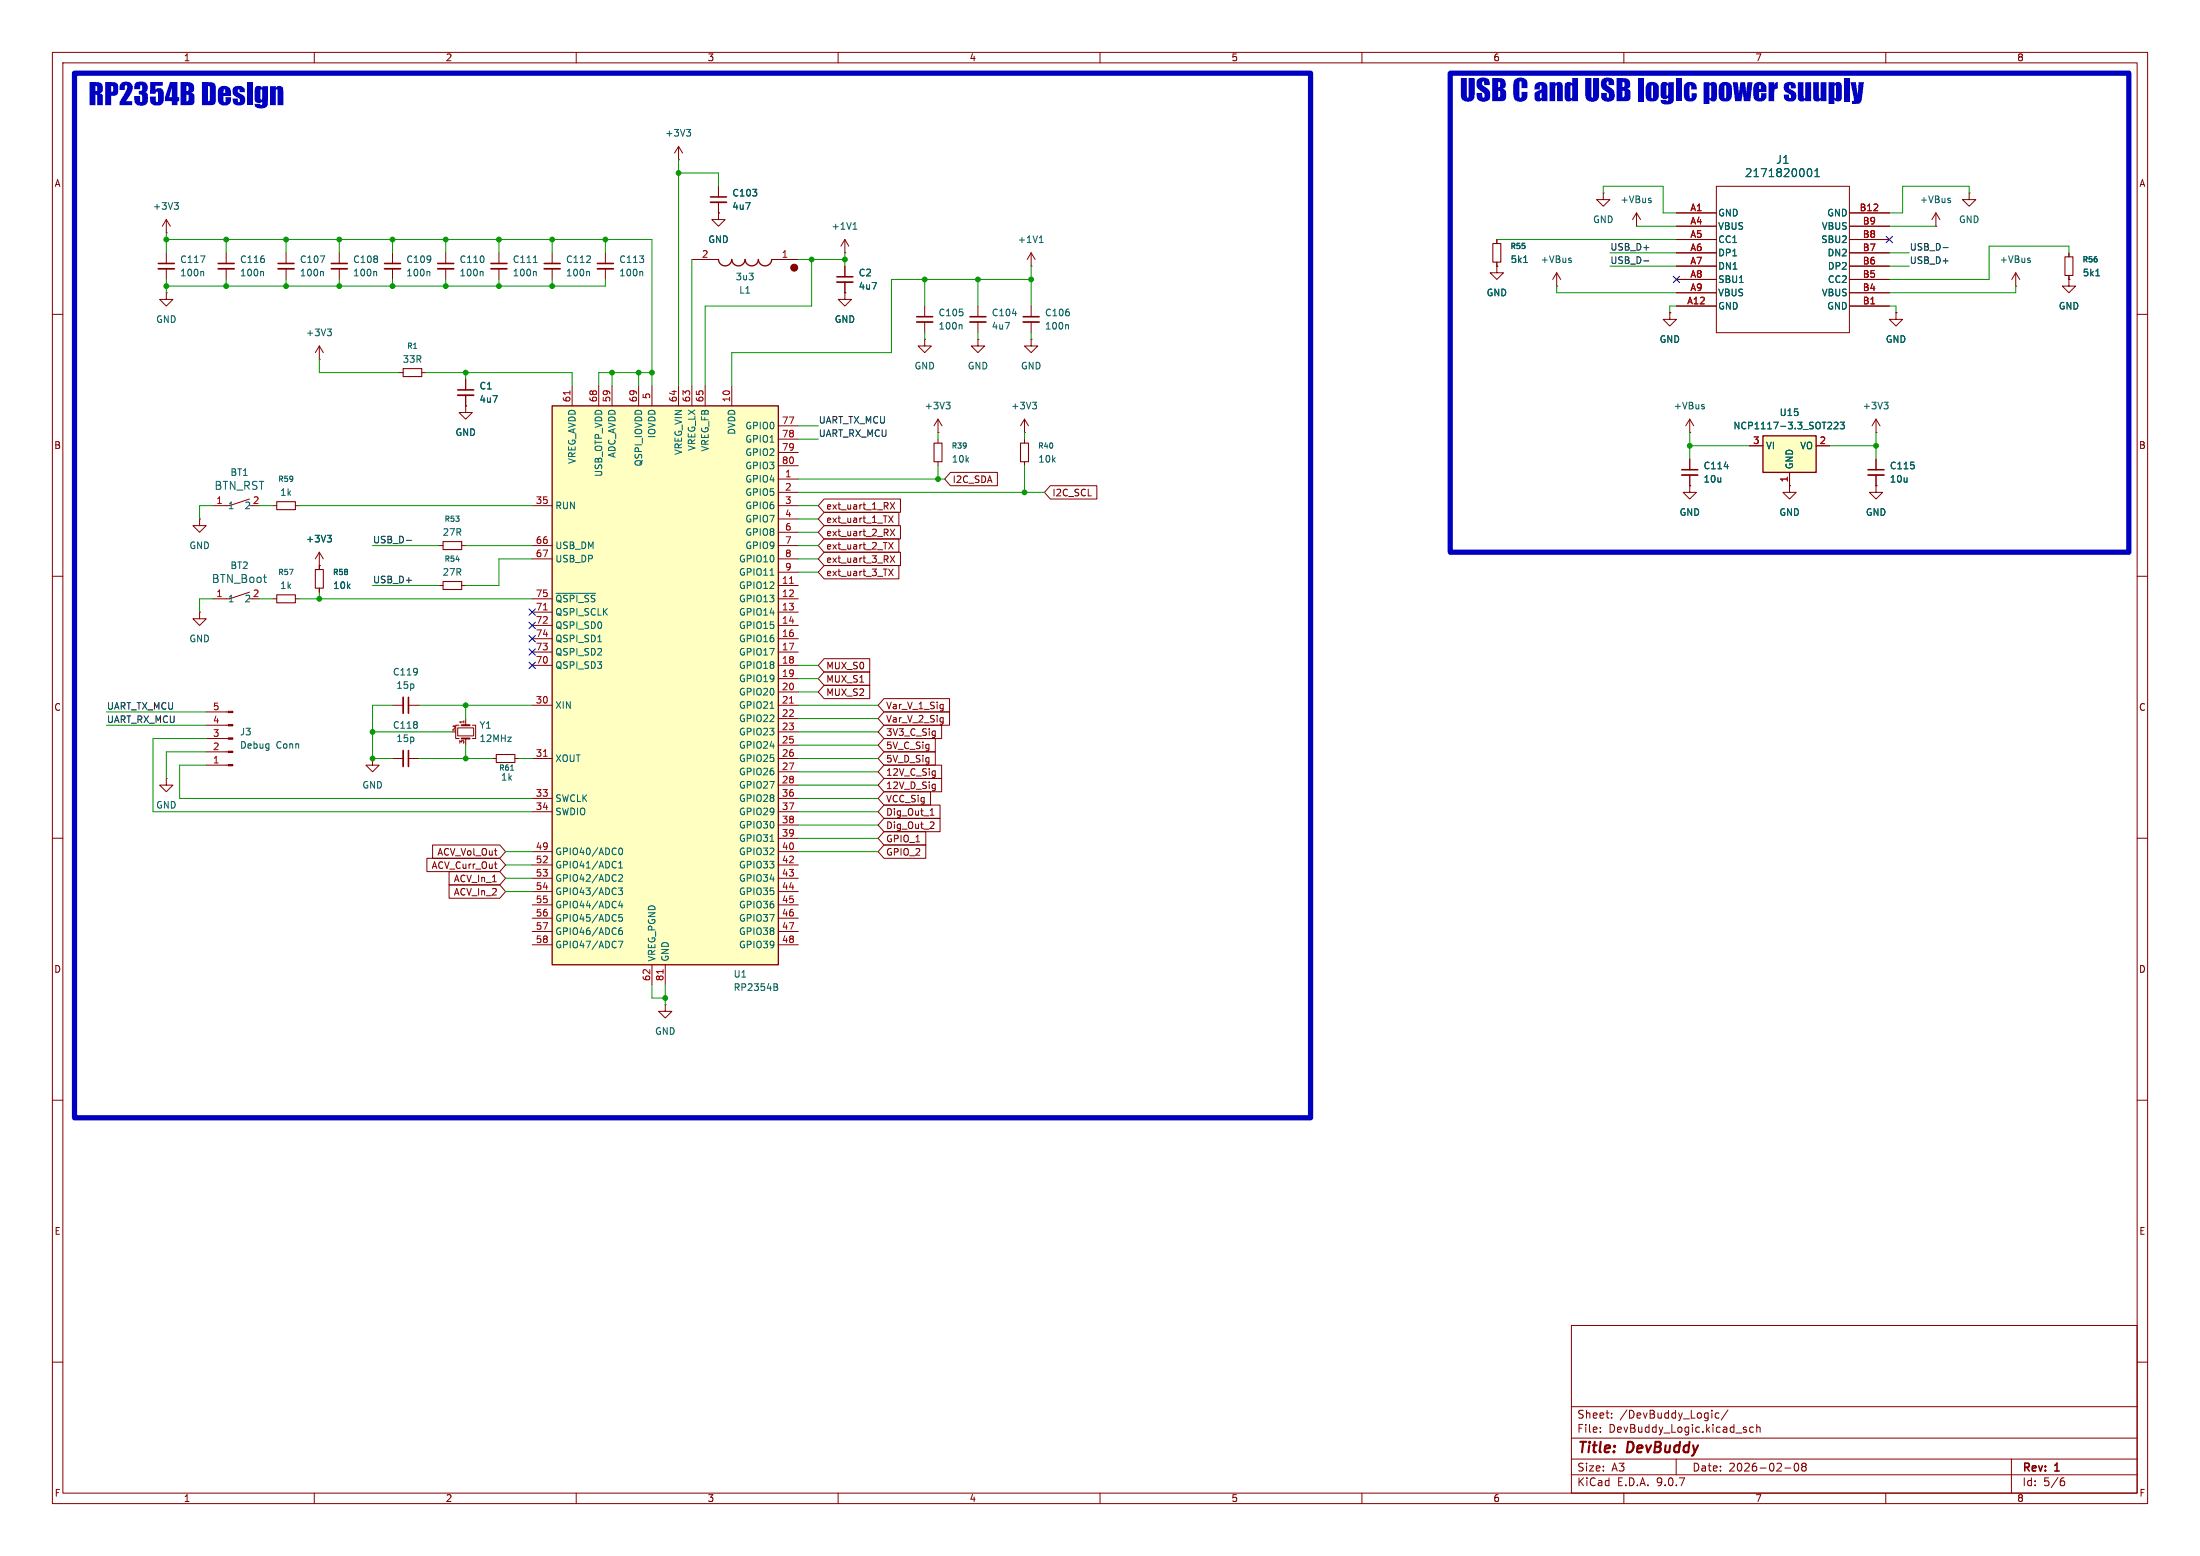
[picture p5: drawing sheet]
<svg xmlns="http://www.w3.org/2000/svg" width="420mm" height="297mm" viewBox="0 0 420 297" stroke-linecap="round" stroke-linejoin="round" font-family="sans-serif">
<g fill="none" stroke="#840000" stroke-width=".19">
<path d="M10 10h400v277h-400zM12 12h396v273h-396zM60 10v2M110 10v2M160 10v2M210 10v2M260 10v2M310 10v2M360 10v2M129.5 30.5h.1M129.5 27.9l-.7 1.3M129.5 27.9l.8 1.3"/>
<path d="M129.5 27.9v2.6M137.2 35.6v2M137.2 38.6v2M327.7 35.6h25.4v27.9h-25.4zM31.7 55.9v1.3h1.3l-1.3 1.2-1.2-1.2h1.2M31.7 55.9h.1M31.7 48.3v2M31.7 51.3v2M85.1 48.3v2M85.1 51.3v2M132.1 49.5h5.1M137.2 40.6v1.3h1.2l-1.2 1.3-1.3-1.3h1.3"/>
<path d="M137.2 40.6h.1M147.3 49.5h5.1M161.3 48.3h.1M161.3 45.7l-.8 1.3M161.3 45.7l.8 1.3M161.3 45.7v2.6M186.7 58.4v2.1M196.8 50.8h.1M196.8 48.3l-.7 1.2M196.8 48.3l.8 1.2M196.8 48.3v2.5M196.8 58.4v2.1"/>
<path d="M285.7 50.8v1.3h1.3l-1.3 1.2-1.2-1.2h1.2M285.7 50.8h.1M285.7 45.7v.8M285.7 50v.8M297.2 54.6h.1M297.2 52.1l-.8 1.2M297.2 52.1l.7 1.2M297.2 52.1v2.5M318.8 59.7v1.3h1.2l-1.2 1.2-1.3-1.2h1.3M318.8 59.7h.1M320 40.6h7.7M320 43.2h7.7"/>
<path d="M320 45.7h7.7M320 48.3h7.7M320 50.8h7.7M320 53.3h7.7M320 55.9h7.7M320 58.4h7.7M353.1 40.6h7.6M353.1 43.2h7.6M353.1 45.7h7.6M353.1 48.3h7.6M353.1 50.8h7.6M353.1 53.3h7.6"/>
<path d="M353.1 55.9h7.6M353.1 58.4h7.6M361.9 59.7v1.3h1.3l-1.3 1.2-1.2-1.2h1.2M361.9 59.7h.1M384.8 54.6h.1M384.8 52.1l-.8 1.2M384.8 52.1l.8 1.2M384.8 52.1v2.5M395 53.3v1.3h1.2l-1.2 1.3-1.3-1.3h1.3M395 53.3h.1M395 48.3v.7M395 52.6v.7"/>
<path d="M10 60h2M61 68.6h.1M61 66l-.8 1.3M61 66l.7 1.3M61 66v2.6M76.2 71.1h.8M80.5 71.1h.8M186.7 61.5v2M196.8 61.5v2M408 60h2M52.1 96.5h.7M56.4 96.5h.7"/>
<path d="M322.6 82.6h.1M322.6 80l-.8 1.3M322.6 80l.7 1.3M322.6 80v2.6M341.6 92.7v1.3h1.3l-1.3 1.3-1.2-1.3h1.2M341.6 92.7h.1M358.1 82.6h.1M358.1 80l-.7 1.3M358.1 80l.8 1.3M358.1 80v2.6M358.1 87.6v2.1M358.1 90.7v2"/>
<path d="M10 110h2M52.1 114.3h.7M56.4 114.3h.7M408 110h2M10 160h2M408 160h2M10 210h2M408 210h2M300 253h108v32h-108zM10 260h2M300 278.5h108M300 274.5h108"/>
<path d="M300 268.5h108M305.5 273.2v.2M305.5 272.5v.1M307.7 270.5v.2M307.7 269.8v.1M320 278.5v3M328.2 269.8l-.5-.1-.3 .3 .2 .6h.6M329.9 269.1l-1.3 1.9M333.2 272.9l.2 .2-.2 .3M333.2 272.4l.2 .1M334.7 272.5l-.4-.1-.3 .3 .2 .6h.5M335.4 272.5l.2-.1 .3 .1 .1 .9"/>
<path d="M335.4 271.9v1.5M342.7 279.4l.2-.1a.8 .8 0 0 1 .5 .7 .8 .8 0 0 1-.5 .8l-.2-.2-.2-.4zM344.2 279.9l-.3-.3 .3-.3 .5 .1 .1 .2-.3 .3M344.2 279.9l-.3 .3 .1 .4 .2 .2 .5-.1 .1-.2-.1-.4-.2-.2M344.2 279.9h.3M384 278.5v6.5M408 260h2M60 285v2M110 285v2M160 285v2M210 285v2M260 285v2"/>
<path d="M300 281.5h108M310 285v2M340.7 280.2h1.2M360 285v2M393.6 282.7h.4l.2 .2-.1 .5-.5 .2M394 282.1l-.4 .1"/>
</g>
<g fill="none" stroke="#006464" stroke-width=".19">
<path d="M131.1 24.7h.7l-.4 .5M131.6 25.2l.2 .2v.3l-.2 .3M345.1 32.3l.3-.1a.81 .81 0 0 1 .5 .8 .81 .81 0 0 1-.5 .7l-.3-.1M346.5 33.7h.8M346.5 32.6l.4-.4v1.5M38.3 48.8h.8l-.5 1.3M38.7 51.8l.2 .2v.7M92 51.8l.2 .2v.7M162.9 43.8h.7M163 42.8l.2-.3v1.3M193.3 59.9h.8M198.4 46.3h.7"/>
<path d="M198.5 45.3l.3-.3v1.3M290.9 50.1h.7M299.8 49.7l.2 .2-.2 .2M299.8 49.3h.1M387.4 49.7l.2 .2-.2 .2M387.4 49.3h.2M400.1 52.6h.7M62.5 62.8h.8l-.5 .5M63 63.3l.3 .2v.3l-.3 .3M203.8 62l.2 .2v.6M325.2 77.6l.2 .2-.2 .2M325.2 77.2l.1 .1"/>
<path d="M359.7 76.8h.7l-.4 .5M360.2 77.3l.2 .2v.3l-.2 .2"/>
</g>
<path d="M135.6 37.6h3.1M30.2 50.3h3.1M83.6 50.3h3M185.2 60.5h3M195.3 60.5h3.1M356.6 89.7h3.1" fill="none" stroke="#840000" stroke-width=".3"/>
<path d="M135.6 38.6h3.1M30.2 51.3h3.1M83.6 51.3h3M185.2 61.5h3M195.3 61.5h3.1M356.6 90.7h3.1" fill="none" stroke="#840000" stroke-width=".33"/>
<path d="M285 46.5h1.5v3.5h-1.5zM394.2 49h1.5v3.6h-1.5zM77 70.4h3.5v1.5h-3.5zM52.8 95.8h3.6v1.5h-3.6zM52.8 113.5h3.6v1.6h-3.6z" fill="none" stroke="#840000" stroke-width=".2"/>
<circle cx="151.6" cy="51.1" r=".66" fill="#840000" stroke="#840000" stroke-width=".19"/>
<path d="M137.2 49.5a1.27 1.27 0 0 0 1.2 1.2 1.27 1.27 0 0 0 1.3-1.2 1.27 1.27 0 0 0 1.3 1.2 1.27 1.27 0 0 0 1.2-1.2 1.27 1.27 0 0 0 1.3 1.2 1.27 1.27 0 0 0 1.3-1.2 1.27 1.27 0 0 0 1.2 1.2 1.27 1.27 0 0 0 1.3-1.2" fill="none" stroke="#840000" stroke-width=".25"/>
<path d="M105.4 77.5h43.2v106.7h-43.2z" fill="#ffffc2"/>
<path d="M105.4 77.5h43.2v106.7h-43.2z" fill="none" stroke="#840000" stroke-width=".25"/>
<g fill="none" stroke="#840000" stroke-width=".19">
<path d="M31.7 44.5h.1M31.7 41.9l-.7 1.3M31.7 41.9l.8 1.3M31.7 41.9v2.6M43.2 48.3v2M43.2 51.3v2M64.8 48.3v2M64.8 51.3v2M95.2 48.3v2M95.2 51.3v2M105.4 48.3v2M105.4 51.3v2"/>
<path d="M115.6 48.3v2M115.6 51.3v2M88.9 77.5v1.2h1.3l-1.3 1.3-1.3-1.3h1.3M88.9 77.5h.1M88.9 72.4v2M88.9 75.4v2.1M109.2 73.7v3.8M114.3 73.7v3.8M116.8 73.7v3.8M121.9 73.7v3.8M124.5 73.7v3.8M129.5 73.7v3.8"/>
<path d="M132.1 73.7v3.8M134.6 73.7v3.8M139.7 73.7v3.8M186.7 64.8v1.2h1.3l-1.3 1.3-1.3-1.3h1.3M186.7 64.8h.1M196.8 64.8v1.2h1.3l-1.3 1.3-1.2-1.3h1.2M196.8 64.8h.1M40.6 96.5h2.6M47.6 95.3l-3.8 1.2M101.6 96.5h3.8M148.6 96.5h3.8M148.6 81.3h3.8"/>
<path d="M148.6 83.8h3.8M148.6 86.4h3.8M148.6 88.9h3.8M148.6 91.4h3.8M148.6 94h3.8M148.6 99.1h3.8M195.6 82.6h.1M195.6 80v2.6M195.6 83.8v.8M195.6 88.1v.8M195.6 80l-.8 1.3M195.6 80l.7 1.3"/>
<path d="M322.6 92.7v1.3h1.2l-1.2 1.3-1.3-1.3h1.3M322.6 92.7h.1M358.1 92.7v1.3h1.3l-1.3 1.3-1.2-1.3h1.2M358.1 92.7h.1M101.6 104.1h3.8M101.6 106.7h3.8M101.6 114.3h3.8M101.6 116.8h3.8M101.6 119.4h3.8M148.6 104.1h3.8M148.6 106.7h3.8M148.6 114.3h3.8"/>
<path d="M148.6 116.8h3.8M148.6 119.4h3.8M148.6 101.6h3.8M148.6 109.2h3.8M148.6 111.8h3.8M101.6 121.9h3.8M101.6 124.5h3.8M101.6 127h3.8M101.6 134.6h3.8M148.6 121.9h3.8M148.6 124.5h3.8M148.6 127h3.8"/>
<path d="M148.6 134.6h3.8M148.6 129.5h3.8M148.6 132.1h3.8M148.6 137.2h3.8M148.6 139.7h3.8M101.6 144.8h3.8M101.6 152.4h3.8M101.6 154.9h3.8M148.6 157.5h3.8M148.6 144.8h3.8M148.6 152.4h3.8M148.6 154.9h3.8"/>
<path d="M148.6 142.2h3.8M148.6 147.3h3.8M148.6 149.9h3.8M101.6 162.6h3.8M101.6 165.1h3.8M101.6 167.6h3.8M101.6 170.2h3.8M101.6 172.7h3.8M101.6 175.3h3.8M101.6 177.8h3.8M148.6 162.6h3.8M148.6 165.1h3.8"/>
<path d="M148.6 167.6h3.8M148.6 170.2h3.8M148.6 172.7h3.8M148.6 175.3h3.8M148.6 177.8h3.8M148.6 160h3.8M101.6 180.3h3.8M124.5 184.2v3.8M127 191.8v1.2h1.3l-1.3 1.3-1.3-1.3h1.3M127 191.8h.1M127 184.2v3.8M148.6 180.3h3.8"/>
</g>
<g fill="none" stroke="#006464" stroke-width=".19">
<path d="M33.3 38.7h.7l-.4 .5M33.8 39.2l.2 .2v.3l-.2 .2M50.1 51.8l.2 .2v.7M71.7 51.8l.2 .2v.7M101.8 50.1h.8M102.2 51.8l.2 .2v.7M112.4 51.8l.1 .2v.7M122.5 51.8l.2 .2v.7M197.1 76.8h.8l-.4 .5M197.6 77.3l.3 .2v.3l-.3 .2M106.1 113.3h7.6M147 109.8h.7"/>
<path d="M114.1 122.5h.7M147 135.2h.7M118.1 169.5h.7l-.4 .5 .4 .1v.5l-.2 .2-.5-.2M118.1 179.6h.8l-.5 1.3M118.1 167.1l.5-.2 .2 .4-.7 .9h.7M118.1 165.7h.7M118.1 164.8l.4-.4v1.3M118.2 162l.2-.1a.68 .68 0 0 1 .5 .6 .68 .68 0 0 1-.5 .6l-.3-.4zM118.4 172l-.3 .9h.8M118.7 177.1l-.3 .1a.86 .86 0 0 0 0 1.2l.4-.1v-.5l-.2-.2h-.2l-.3 .2M118.7 172.5v.8M118.8 174.6h-.6l-.1 .6 .2-.1h.4l.1 .2v.4l-.2 .1-.5-.1"/>
<path d="M147 160.6h.7M147.7 187.8l.7 .1v.2l-.2 .3M147.7 188.4h.5M148.2 188.4l.3 .2-.1 .3-.7 .1"/>
</g>
<path d="M108.8 74.6v.7M103.7 116.4h.8M150.7 111.3h.8M150.7 134.2h.8M103.7 144.4h.8M126.6 185.1v.7" fill="none" stroke="#a90000" stroke-width=".19"/>
<path d="M194.8 84.6h1.5v3.5h-1.5z" fill="none" stroke="#840000" stroke-width=".2"/>
<path d="M41.7 50.3h3M63.2 50.3h3.1M93.7 50.3h3.1M103.9 50.3h3M114 50.3h3.1M87.4 74.4h3" fill="none" stroke="#840000" stroke-width=".3"/>
<path d="M41.7 51.3h3M63.2 51.3h3.1M93.7 51.3h3.1M103.9 51.3h3M114 51.3h3.1M87.4 75.4h3" fill="none" stroke="#840000" stroke-width=".33"/>
<path d="M336.5 83.2h10.2v7h-10.2z" fill="#ffffc2"/>
<path d="M336.5 83.2h10.2v7h-10.2z" fill="none" stroke="#840000" stroke-width=".25"/>
<g fill="none" stroke="#840000" stroke-width=".19">
<path d="M306.1 36.8v1.3h1.2l-1.2 1.3-1.3-1.3h1.3M306.1 36.8h.1M375.9 36.8v1.3h1.3l-1.3 1.3-1.3-1.3h1.3M375.9 36.8h.1M54.6 48.3v2M54.6 51.3v2M74.9 48.3v2M74.9 51.3v2M161.3 55.9v1.3h1.3l-1.3 1.2-1.3-1.2h1.3M161.3 55.9h.1M161.3 50.8v2M161.3 53.8v2.1"/>
<path d="M176.5 58.4v2.1M312.4 43.2h.1M312.4 40.6l-.7 1.3M312.4 40.6l.8 1.3M312.4 40.6v2.6M369.6 43.2h.1M369.6 40.6l-.8 1.3M369.6 40.6l.7 1.3M369.6 40.6v2.6M176.5 64.8v1.2h1.3l-1.3 1.3-1.2-1.3h1.2M176.5 64.8h.1M176.5 61.5v2"/>
<path d="M38.1 99.1v1.2h1.3l-1.3 1.3-1.3-1.3h1.3M38.1 99.1h.1M157.3 95.2h14.6v2.6h-14.6l-1.1-1.3zM157.3 97.8h14.3v2.5h-14.3l-1.1-1.2zM169.7 98.5l.8 1.2M170 95.9l.8 1.3M170.5 98.5l-.8 1.2M170.8 95.9l-.8 1.3M179.1 82.6h.1M179.1 80v2.6M179.1 83.8v.8M179.1 88.1v.8"/>
<path d="M179.1 80l-.8 1.3M179.1 80l.7 1.3M181.5 90.2h8.9v2.5h-8.9l-1.2-1.3zM200.5 92.7h8.9v2.6h-8.9l-1.1-1.3zM322.6 87.6v2.1M322.6 90.7v2M334 85.1h2.5M341.6 90.2v2.5M346.7 85.1h2.5M38.1 116.8v1.3h1.3l-1.3 1.3-1.3-1.3h1.3M38.1 116.8h.1M40.6 114.3h2.6"/>
<path d="M47.6 113l-3.8 1.3M61 108h.1M61 105.4v3.3M61 112.3v.7M61 105.4l-.8 1.3M61 105.4l.7 1.3M83.8 104.1h.8M83.8 111.8h.8M88.1 104.1h.8M88.1 111.8h.8M157.3 102.9h14.3v2.5h-14.3l-1.1-1.3zM157.3 107.9h14.3v2.6h-14.3l-1.1-1.3z"/>
<path d="M157.3 105.4h14.6v2.6h-14.6l-1.1-1.3zM157.3 100.3h14.6v2.6h-14.6l-1.1-1.3zM169.7 103.5l.8 1.3M169.7 108.6l.8 1.3M170 106.1l.8 1.3M170 101l.8 1.3M170.5 103.5l-.8 1.3M170.5 108.6l-.8 1.3M170.8 106.1l-.8 1.3M170.8 101l-.8 1.3M39.4 138.4h4.2M39.4 135.9h4.2"/>
<path d="M74.9 134.6h2.1M78 134.6h2M87.4 138.9h3v1.6h-3zM87.6 138.4h-.6v2.6h.6M88.9 137.2v1.2M90.2 138.4h.6v2.6h-.6M157.3 128.3h8.7v2.5h-8.7l-1.1-1.3zM157.3 130.8h8.7v2.6h-8.7l-1.1-1.3zM157.3 125.7h8.7v2.6h-8.7l-1.1-1.3zM168.8 133.3h12.5v2.6h-12.5l-1.2-1.3zM168.8 138.4h11v2.6h-11l-1.2-1.3zM168.8 135.9h12.5v2.5h-12.5l-1.2-1.2z"/>
<path d="M178.4 139.5l.1 .1M178.5 139.5v1.2M179.9 134.4l.2 .1M179.9 137h.2M180.1 134.4l-.1 1.2M180.1 137l-.1 1.1M180.1 135.2l-.2 .1M180.1 137.8h-.2M31.7 148.6v1.3h1.3l-1.3 1.2-1.2-1.2h1.2M31.7 148.6h.1M39.4 146.1h4.2M39.4 143.5h4.2"/>
<path d="M39.4 141h4.2M71.1 144.8v1.3h1.3l-1.3 1.2-1.3-1.2h1.3M71.1 144.8h.1M74.9 144.8h2.1M78 144.8h2M88.9 141v1.2M94 144.8h.7M98.3 144.8h.8M168.8 151.1h8.8v2.6h-8.8l-1.2-1.3zM168.8 146h11v2.6h-11l-1.2-1.3zM168.8 148.6h11v2.5h-11l-1.2-1.2zM168.8 143.5h9.8v2.6h-9.8l-1.2-1.3z"/>
<path d="M168.8 141h9.8v2.5h-9.8l-1.2-1.3zM168.8 153.7h10.7v2.5h-10.7l-1.2-1.3zM168.8 156.2h10.7v2.6h-10.7l-1.2-1.3zM168.8 158.7h7.9v2.6h-7.9l-1.2-1.3zM177.6 155.6h.7M177.7 154.6l.2-.3v1.3M177.8 156.9h.4l.1 .3-.8 1h.8M178.4 147.1l.1 .1M178.4 149.7h.1M178.5 147.1v1.2M178.5 149.7v1.1M178.5 140.3l-.1 .1"/>
<path d="M178.5 147.9l-.1 .1M178.5 150.5h-.1M81.5 163.8h13.9l1.1 1.3-1.1 1.3h-13.9zM82.6 161.3h12.8l1.1 1.3-1.1 1.2h-12.8zM85.7 166.4h9.7l1.1 1.2-1.1 1.3h-9.7zM85.7 168.9h9.7l1.1 1.3-1.1 1.3h-9.7zM94.4 164.9h.5M94.7 165.8h.2M168.8 161.3h7.9v2.5h-7.9l-1.2-1.2z"/>
</g>
<g fill="none" stroke="#006464" stroke-width=".19">
<path d="M315.1 38.3l.1 .1-.1 .3M315.1 37.8l.1 .1M372.2 38.3l.2 .1-.2 .3M372.2 37.8l.1 .1M61.1 48.8h.9l-.6 1.3M61.6 51.8l.1 .2v.7M81.9 51.8l.2 .2v.7M180.6 76.8h.8l-.5 .5M181.1 77.3l.3 .2v.3l-.3 .2M183.5 62l.2 .2v.6M329.2 89.1h.7M348.9 81.9h.8"/>
<path d="M349.6 80.7v.4M350.2 80.7l.4-.1 .3 .4-.8 .9h.8M351.3 80.6h.8l-.4 .5 .3 .1v.5l-.1 .2-.6-.2M50.3 110.2h.6M50.7 111.2h.2M62.5 102.2h.8l-.5 .5M63 102.7l.3 .2v.3l-.3 .2M97.5 147h.6"/>
</g>
<path d="M53.1 50.3h3M73.4 50.3h3.1M159.8 52.8h3M175 60.5h3.1M321.1 89.7h3M78 133.1v3M78 143.3v3" fill="none" stroke="#840000" stroke-width=".3"/>
<path d="M53.1 51.3h3M73.4 51.3h3.1M159.8 53.8h3M175 61.5h3.1M321.1 90.7h3M77 133.1v3M77 143.3v3" fill="none" stroke="#840000" stroke-width=".33"/>
<path d="M178.3 84.6h1.5v3.5h-1.5zM60.2 108.7h1.5v3.6h-1.5zM84.6 103.4h3.5v1.5h-3.5zM84.6 111h3.5v1.5h-3.5zM94.7 144h3.6v1.5h-3.6z" fill="none" stroke="#840000" stroke-width=".2"/>
<path d="M88.1 138.4h1.6M88.1 141h1.6" fill="none" stroke="#840000" stroke-width=".38"/>
<g fill="#840000" stroke="#840000" stroke-width=".19">
<path d="M43.6 145.9h.8v.3h-.8z"/>
<path d="M43.6 143.4h.8v.2h-.8z"/>
<path d="M43.6 140.8h.8v.3h-.8z"/>
<path d="M43.6 138.3h.8v.3h-.8z"/>
<path d="M43.6 135.8h.8v.2h-.8z"/>
</g>
<path d="M313.8 49.8h1M370.9 47.3h1M77.6 103.1h.9" fill="none" stroke="#0f0f0f" stroke-width=".19"/>
<g fill="none" stroke="#009600" stroke-width=".19">
<path d="M129.5 30.5v43.2M129.5 33h7.7v2.6M306.1 36.8v-1.2h11.4v5h2.5M375.9 36.8v-1.2h-12.7v5h-2.5M31.7 45.7h92.8v28M31.7 44.5v3.8M31.7 53.3v2.6M43.2 45.7v2.6M43.2 53.3v1.3M54.6 45.7v2.6M54.6 53.3v1.3M64.8 45.7v2.6"/>
<path d="M64.8 53.3v1.3M74.9 45.7v2.6M74.9 53.3v1.3M85.1 45.7v2.6M85.1 53.3v1.3M95.2 45.7v2.6M95.2 53.3v1.3M105.4 45.7v2.6M105.4 53.3v1.3M115.6 53.3v1.3h-83.9M115.6 45.7v2.6M132.1 49.5v24.2"/>
<path d="M152.4 49.5h8.9M154.9 49.5v8.9h-20.3v15.3M161.3 48.3v2.5M176.5 53.3v5.1M186.7 53.3v5.1M196.8 53.3h-26.6v14h-30.5v6.4M196.8 50.8v7.6M285.7 45.7h34.3M297.2 54.6v1.3h22.8M307.3 48.3h12.7M307.3 50.8h12.7M312.4 43.2h7.6"/>
<path d="M320 58.4h-1.2v1.3M360.7 58.4h1.2v1.3M360.7 48.3h3.8M360.7 50.8h3.8M360.7 43.2h8.9M384.8 54.6v1.3h-24.1M395 48.3v-1.3h-15.3v6.3h-19M61 68.6v2.5h15.2M81.3 71.1h27.9v2.6M88.9 71.1v1.3M116.8 71.1v2.6M121.9 71.1v2.6"/>
<path d="M124.5 71.1h-10.2v2.6M176.5 63.5v1.3M186.7 63.5v1.3M196.8 63.5v1.3M40.6 96.5h-2.5v2.6M49.5 96.5h2.6M57.1 96.5h44.5M152.4 96.5h3.8M152.4 83.8h3.8M152.4 81.3h3.8M152.4 91.4h27.9M152.4 99.1h3.8"/>
<path d="M152.4 94h47M179.1 82.6v1.2M179.1 88.9v2.5M195.6 82.6v1.2M195.6 88.9v5.1M322.6 82.6v5M322.6 85.1h11.4M349.2 85.1h8.9M358.1 82.6v5M40.6 114.3h-2.5v2.5M49.5 114.3h2.6M57.1 114.3h44.5"/>
<path d="M61 113v1.3M71.1 104.1h12.7M71.1 111.8h12.7M88.9 104.1h12.7M101.6 106.7h-6.4v5.1h-6.3M152.4 104.1h3.8M152.4 106.7h3.8M152.4 101.6h3.8M152.4 109.2h3.8M20.3 135.9h19.1M20.3 138.4h19.1M71.1 139.7h15.3"/>
<path d="M74.9 134.6h-3.8v10.2h3.8M80 134.6h21.6M88.9 134.6v2.6M152.4 134.6h15.2M152.4 139.7h15.2M152.4 137.2h15.2M152.4 132.1h3.8M152.4 129.5h3.8M152.4 127h3.8M39.4 143.5h-7.7v5.1M39.4 146.1h-5.1v6.3h67.3M39.4 141h-10.2v13.9h72.4"/>
<path d="M80 144.8h14M88.9 142.2v2.6M99.1 144.8h2.5M152.4 144.8h15.2M152.4 152.4h15.2M152.4 154.9h15.2M152.4 142.2h15.2M152.4 147.3h15.2M152.4 149.9h15.2M152.4 157.5h15.2M96.5 170.2h5.1M96.5 167.6h5.1"/>
<path d="M96.5 162.6h5.1M96.5 165.1h5.1M152.4 162.6h15.2M152.4 160h15.2M124.5 188v2.5h2.5M127 188v3.8"/>
</g>
<g fill="none" stroke="#000084" stroke-width=".19">
<path d="M319.4 52.7l1.2 1.2M320.6 52.7l-1.2 1.2M360.1 45.1l1.2 1.2M361.3 45.1l-1.2 1.2M101 118.8l1.2 1.2M101 116.2l1.2 1.2M102.2 118.8l-1.2 1.2M102.2 116.2l-1.2 1.2M101 126.4l1.2 1.2M101 123.9l1.2 1.2M101 121.3l1.2 1.2M102.2 126.4l-1.2 1.2"/>
<path d="M102.2 123.9l-1.2 1.2M102.2 121.3l-1.2 1.2"/>
</g>
<g fill="#0000c2">
<path d="M278.9 14.9h1.1v3.6l.2 .2 .2-.2v-3.6h1.1v3a1.32 1.32 0 0 1-1.1 1.5 1.32 1.32 0 0 1-1.5-1.2z"/>
<path d="M282.1 15.2a1.5 1.5 0 0 1 2.2 .3l.1 .7h-1.1l-.1-.6a.4 .4 0 0 0-.3 .3 .4 .4 0 0 0 .2 .4l.2 .2a1.71 1.71 0 0 1 .9 2.6 1.38 1.38 0 0 1-1.7 .2 1.38 1.38 0 0 1-.6-1.6h1.1v.8l.2 .2a.62 .62 0 0 0-.1-1l-.3-.3a1.52 1.52 0 0 1-.7-2.2z"/>
<path d="M284.9 14.9h1.1a1.14 1.14 0 0 1 1.3 .5 1.14 1.14 0 0 1-.2 1.5h-.2l.2 .1a1.53 1.53 0 0 1 .4 1.8l-.3 .4-.3 .1h-2v-.7l1.3-.1 .2-.3-.1-.8-.3-.1v1.3h-1.1v-2h1.3l.2-.5-.1-.4-.3-.1v1h-1.1z"/>
<path d="M289.2 15.1a1.41 1.41 0 0 1 1.7-.2 1.41 1.41 0 0 1 .7 1.5v.4h-1.1l-.1-1.2h-.3v3h.3l.1-1.1h1.1a1.42 1.42 0 0 1-1 1.9 1.32 1.32 0 0 1-1.4-.3 1.32 1.32 0 0 1-.3-1.3v-2.1z"/>
<path d="M298.9 15.9a.89 .89 0 0 1 1.2 0v-1h1.1v4.4h-1.1v-.2a.81 .81 0 0 1-1 .2 .81 .81 0 0 1-.4-.9v-1.8h1.1v2l.2 .1 .1-.1v-2.3h-.2l-.1 .3h-1.1z"/>
<path d="M302.6 14.9h1.2v3.6l.1 .2 .2-.2v-3.6h1.2v3a1.32 1.32 0 0 1-1.2 1.5 1.32 1.32 0 0 1-1.5-1.2z"/>
<path d="M305.9 15.2a1.5 1.5 0 0 1 2.2 .3l.1 .7h-1.1l-.1-.6a.4 .4 0 0 0-.4 .3 .4 .4 0 0 0 .2 .4l.3 .2a1.71 1.71 0 0 1 .8 2.6 1.38 1.38 0 0 1-1.6 .2 1.38 1.38 0 0 1-.6-1.6h1v.8l.2 .2a.62 .62 0 0 0 0-1l-.4-.3a1.52 1.52 0 0 1-.6-2.2z"/>
<path d="M308.6 14.9h1.2a1.14 1.14 0 0 1 1.3 .5 1.14 1.14 0 0 1-.3 1.5h-.2l.3 .1a1.57 1.57 0 0 1 .3 1.9l-.5 .4h-2.1v-.7l1.4-.1 .1-.3v-.8l-.3-.1v1.3h-1.2v-2h1.4l.1-.5v-.4l-.3-.1v1h-1.2z"/>
<path d="M312.7 14.9h1.1v4.4h-1.1z"/>
<path d="M320 14.9h1.1v.6h-1.1z"/>
<path d="M352 14.9h1.1v4.4h-1.1z"/>
<path d="M17.1 15.7h.8a1.57 1.57 0 0 1 1.6 .3 1.22 1.22 0 0 1-.2 1.7l-.3 .1 .4 .1 .2 .4v1.8h-1v-1.8l-.4-.2v2h-1.1v-2.7h1.1a.52 .52 0 0 0 .5-.4 .52 .52 0 0 0-.3-.6h-.2v1h-1.1z"/>
<path d="M20.1 15.7h1.1a1.02 1.02 0 0 1 1.4 1.2v.4a.94 .94 0 0 1-1.4 1v1.8h-1.1v-2.6h1.4l.1-.4v-.5l-.4-.2v1.1h-1.1z"/>
<path d="M23.2 15.9a1.34 1.34 0 0 1 1.8 0 1.34 1.34 0 0 1 0 1.9l-1 1.5h1.2v.8h-2.4v-.6l1.3-2.2 .2-.7-.1-.2-.3-.1-.1 .9h-1l.1-.8z"/>
<path d="M25.9 15.8a1.59 1.59 0 0 1 2.2 .4 .98 .98 0 0 1-.3 1.4 1.46 1.46 0 0 1 .4 1.9 1.46 1.46 0 0 1-1.9 .6l-.6-.5-.1-1.3h1.1l.1 1.1 .2 .1a1.43 1.43 0 0 0-.1-1.5h-.4v-.6h.3a.72 .72 0 0 0 .1-1.1l-.1 .1-.1 .6h-1.1l.1-.7z"/>
<path d="M28.7 15.7h2.4v.7h-1.4v.7a.94 .94 0 0 1 1.2-.2 .94 .94 0 0 1 .4 1.2v.6a1.33 1.33 0 0 1-1.4 1.5 1.33 1.33 0 0 1-1.3-1.5v-.3h1.1l.1 1h.3l.1-1.5-.2-.4-.2 .1-.1 .3h-1.1z"/>
<path d="M32.4 15.7h1.5v2.9h.3v.7h-.3v.8h-1.1v-.8h-1.3v-.7h1.3v-1.9l-.5 1.9h-.8z"/>
<path d="M34.5 15.7h1.1a1.14 1.14 0 0 1 1.4 .5 1.14 1.14 0 0 1-.3 1.4l-.2 .1 .2 .1a1.53 1.53 0 0 1 .4 1.8l-.2 .3-.3 .1-2.1 .1v-.8h1.3l.2-.4-.1-.7-.3-.1v1.2h-1.1v-1.9h1.3l.2-.6-.1-.3-.3-.1v1h-1.1z"/>
<path d="M38.6 15.7h1.6l.7 .2 .3 .5v.8a5 5 0 0 1-.1 2.5l-.7 .4h-1.8v-.8h1.4l.1-.6-.1-2.1-.3-.2v2.9h-1.1z"/>
<path d="M41.9 16.7a1.33 1.33 0 0 1 1.5-.2 1.33 1.33 0 0 1 .7 1.4v.4h-1.4v1.1h.3l.1-.8h1a1.29 1.29 0 0 1-1.1 1.6 1.29 1.29 0 0 1-1.4-1.4v-1.3h1.1v.2h.3v-.6l-.1-.1-.2 .1v.4h-1.1l.1-.5z"/>
<path d="M44.6 16.7a1.35 1.35 0 0 1 2.1 .4v.5h-1v-.5l-.1-.1a.41 .41 0 0 0-.2 .5 .41 .41 0 0 0 .3 .3 1.21 1.21 0 0 1 1.1 1 1.21 1.21 0 0 1-.7 1.3 1.17 1.17 0 0 1-1.2-.1 1.17 1.17 0 0 1-.5-1.2h1v.6l.3 .1v-.6l-.6-.4a1.17 1.17 0 0 1-.5-1.8z"/>
<path d="M47.1 15.7h1.1v.5h-1.1z"/>
<path d="M47.1 16.5h1.1v3.6h-1.1z"/>
<path d="M48.8 16.6a.84 .84 0 0 1 1.2 .1l.1-.2h1v2.7a1.15 1.15 0 0 1-1.3 1.5l-.9-.2-.2-.2-.1-.5h1.1l.1 .2h.2l.1-.6a.84 .84 0 0 1-1 .2 .84 .84 0 0 1-.5-.9v-1.3h1.1v1.6h.3v-.2v-1.7h-.2l-.1 .3h-1.1z"/>
<path d="M51.5 16.5h1.2l-.1 .3a.82 .82 0 0 1 1.1-.3 .82 .82 0 0 1 .4 1v2.6h-1.1v-2.9l-.2-.2-.1 .3-.1 2.8h-1.1z"/>
</g>
<path d="M14.2 14h236v199.4h-236zM276.9 14h129.5v91.4h-129.5z" fill="none" stroke="#0000c2" stroke-width="1"/>
<g fill="none" stroke="#840000" stroke-width=".19">
<path d="M137.2 35.6v2M137.2 38.6v2M137.2 40.6h.1M161.3 55.9h.1M161.3 50.8v2M161.3 53.8v2.1M285.7 50.8h.1M285.7 45.7v.8M285.7 50v.8M318.8 59.7h.1M320 40.6h7.7M320 43.2h7.7"/>
<path d="M320 45.7h7.7M320 48.3h7.7M320 50.8h7.7M320 53.3h7.7M320 55.9h7.7M320 58.4h7.7M353.1 40.6h7.6M353.1 43.2h7.6M353.1 45.7h7.6M353.1 48.3h7.6M353.1 50.8h7.6M353.1 53.3h7.6"/>
<path d="M353.1 55.9h7.6M353.1 58.4h7.6M361.9 59.7h.1M395 53.3h.1M395 48.3v.7M395 52.6v.7M88.9 77.5h.1M88.9 72.4v2M88.9 75.4v2.1M322.6 92.7h.1M322.6 87.6v2.1M322.6 90.7v2"/>
<path d="M334 85.1h2.5M341.6 92.7h.1M341.6 90.2v2.5M346.7 85.1h2.5M358.1 92.7h.1M358.1 87.6v2.1M358.1 90.7v2M61 108h.1M61 108v.7M61 112.3v.7"/>
</g>
<path d="M345.1 32.3l.3-.1a.81 .81 0 0 1 .5 .8 .81 .81 0 0 1-.5 .7l-.3-.1M346.5 33.7h.8M346.5 32.6l.4-.4v1.5M290.9 50.1h.7M400.1 52.6h.7M329.2 89.1h.7M348.9 81.9h.8M349.6 80.7v.4M350.2 80.7l.4-.1 .3 .4-.8 .9h.8M351.3 80.6h.8l-.4 .5 .3 .1v.5l-.1 .2-.6-.2M62.5 102.2h.8l-.5 .5M63 102.7l.3 .2v.3l-.3 .2" fill="none" stroke="#006464" stroke-width=".19"/>
<g fill="#009600" stroke="#009600" stroke-width=".19">
<circle cx="358.1" cy="85.1" r=".46"/>
<circle cx="322.6" cy="85.1" r=".46"/>
<circle cx="195.6" cy="94" r=".46"/>
<circle cx="186.7" cy="53.3" r=".46"/>
<circle cx="196.8" cy="53.3" r=".46"/>
<circle cx="179.1" cy="91.4" r=".46"/>
<circle cx="116.8" cy="71.1" r=".46"/>
<circle cx="105.4" cy="45.7" r=".46"/>
<circle cx="105.4" cy="54.6" r=".46"/>
<circle cx="129.5" cy="33" r=".46"/>
<circle cx="124.5" cy="71.1" r=".46"/>
<circle cx="115.6" cy="45.7" r=".46"/>
<circle cx="88.9" cy="134.6" r=".46"/>
<circle cx="71.1" cy="139.7" r=".46"/>
<circle cx="71.1" cy="144.8" r=".46"/>
<circle cx="127" cy="190.5" r=".46"/>
<circle cx="88.9" cy="144.8" r=".46"/>
<circle cx="64.8" cy="45.7" r=".46"/>
<circle cx="54.6" cy="54.6" r=".46"/>
<circle cx="43.2" cy="54.6" r=".46"/>
<circle cx="43.2" cy="45.7" r=".46"/>
<circle cx="54.6" cy="45.7" r=".46"/>
<circle cx="31.7" cy="54.6" r=".46"/>
<circle cx="31.7" cy="45.7" r=".46"/>
<circle cx="64.8" cy="54.6" r=".46"/>
<circle cx="95.2" cy="54.6" r=".46"/>
<circle cx="85.1" cy="54.6" r=".46"/>
<circle cx="74.9" cy="54.6" r=".46"/>
<circle cx="74.9" cy="45.7" r=".46"/>
<circle cx="88.9" cy="71.1" r=".46"/>
<circle cx="85.1" cy="45.7" r=".46"/>
<circle cx="95.2" cy="45.7" r=".46"/>
<circle cx="161.3" cy="49.5" r=".46"/>
<circle cx="154.9" cy="49.5" r=".46"/>
<circle cx="176.5" cy="53.3" r=".46"/>
<circle cx="61" cy="114.3" r=".46"/>
<circle cx="121.9" cy="71.1" r=".46"/>
</g>
<text font-size="5.6" fill="#0000c2" x="278.7" y="21.1">USBCandUSBlogic powersuuply</text>
<g font-size="2.8" fill="#840000">
<text x="301" y="277.9">Title:</text>
<text x="310.6" y="277.9">DevBuddy</text>
</g>
<g font-size="2.1" fill="#006464">
<text x="333" y="34">2171820001</text>
<text x="339" y="31.5">J1</text>
<text x="40.9" y="93.7">BTN_RST</text>
<text x="40.3" y="111.5">BTN_Boot</text>
</g>
<g font-size="2.1" fill="#840000">
<text x="301" y="273.7">File:</text>
<text x="301" y="271">Sheet:</text>
<text x="307.1" y="273.7">DevBuddy_Logic.kicad_sch</text>
<text x="309.2" y="271">/DevBuddy_Logic/</text>
<text x="301" y="281.1">Size:</text>
<text x="307.6" y="281.1">A3</text>
<text x="323" y="281.1">Date:</text>
<text x="330" y="281.1">2026-02-08</text>
<text x="386" y="281.3">Rev:</text>
<text x="392.4" y="281.3">1</text>
<text x="301" y="283.9">KiCad</text>
<text x="308.7" y="283.9">E.D.A.</text>
<text x="316.3" y="283.9">9.0.7</text>
<text x="386" y="283.9">Id:</text>
<text x="390.1" y="283.9">5/6</text>
</g>
<g font-size="1.8" fill="#840000">
<text x="35" y="11.9">1</text>
<text x="85" y="11.9">2</text>
<text x="135" y="11.9">3</text>
<text x="185" y="11.9">4</text>
<text x="235" y="11.9">5</text>
<text x="285" y="11.9">6</text>
<text x="335" y="11.9">7</text>
<text x="385" y="11.9">8</text>
<text x="10.3" y="35.9">A</text>
<text x="408.3" y="35.9">A</text>
<text x="10.3" y="85.9">B</text>
<text x="408.2" y="85.9">B</text>
<text x="181.8" y="92.4">I2C_SDA</text>
<text x="200.8" y="94.9">I2C_SCL</text>
<text x="157.6" y="97.5">ext_uart_1_RX</text>
<text x="157.6" y="100">ext_uart_1_TX</text>
<text x="157.6" y="105.1">ext_uart_2_TX</text>
<text x="157.6" y="107.6">ext_uart_3_RX</text>
<text x="157.6" y="102.6">ext_uart_2_RX</text>
<text x="157.6" y="110.2">ext_uart_3_TX</text>
<text x="157.6" y="130.5">MUX_S1</text>
<text x="157.6" y="128">MUX_S0</text>
<text x="10.3" y="135.9">C</text>
<text x="157.6" y="133">MUX_S2</text>
<text x="169.1" y="135.6">Var_V_1_Sig</text>
<text x="408.2" y="135.9">C</text>
<text x="169.1" y="140.7">3V3_C_Sig</text>
<text x="169.1" y="138.1">Var_V_2_Sig</text>
<text x="169.1" y="143.2">5V_C_Sig</text>
<text x="169.1" y="148.3">12V_C_Sig</text>
<text x="169.1" y="145.7">5V_D_Sig</text>
<text x="169.1" y="153.4">VCC_Sig</text>
<text x="169.1" y="150.8">12V_D_Sig</text>
<text x="169.1" y="155.9">Dig_Out_1</text>
<text x="169.1" y="158.4">Dig_Out_2</text>
<text x="169.1" y="161">GPIO_1</text>
<text x="82.3" y="166.1">ACV_Curr_Out</text>
<text x="83.4" y="163.5">ACV_Vol_Out</text>
<text x="169.1" y="163.5">GPIO_2</text>
<text x="86.5" y="168.6">ACV_In_1</text>
<text x="86.5" y="171.1">ACV_In_2</text>
<text x="10.3" y="185.9">D</text>
<text x="408.2" y="185.9">D</text>
<text x="10.3" y="235.9">E</text>
<text x="408.3" y="235.9">E</text>
<text x="10.3" y="285.9">F</text>
<text x="35" y="286.9">1</text>
<text x="85" y="286.9">2</text>
<text x="135" y="286.9">3</text>
<text x="185" y="286.9">4</text>
<text x="235" y="286.9">5</text>
<text x="285" y="286.9">6</text>
<text x="335" y="286.9">7</text>
<text x="385" y="286.9">8</text>
<text x="408.3" y="285.9">F</text>
</g>
<g font-size="1.8" fill="#006464">
<text x="126.9" y="26.3">+3V3</text>
<text x="29.1" y="40.2">+3V3</text>
<text x="139.7" y="37.7">C103</text>
<text x="139.7" y="40.2">4u7</text>
<text x="309.3" y="39">+VBus</text>
<text x="327.9" y="41.5">GND</text>
<text x="348.7" y="41.5">GND</text>
<text x="366.4" y="39">+VBus</text>
<text x="135.1" y="46.6">GND</text>
<text x="158.6" y="44">+1V1</text>
<text x="194.2" y="46.6">+1V1</text>
<text x="304" y="42.8">GND</text>
<text x="327.9" y="44">VBUS</text>
<text x="327.9" y="46.6">CC1</text>
<text x="347.6" y="46.6">SBU2</text>
<text x="347.7" y="44">VBUS</text>
<text x="373.9" y="42.8">GND</text>
<text x="34.3" y="50.4">C117</text>
<text x="34.3" y="52.9">100n</text>
<text x="45.7" y="50.4">C116</text>
<text x="45.7" y="52.9">100n</text>
<text x="57.2" y="50.4">C107</text>
<text x="57.2" y="52.9">100n</text>
<text x="67.3" y="50.4">C108</text>
<text x="67.3" y="52.9">100n</text>
<text x="77.5" y="50.4">C109</text>
<text x="77.5" y="52.9">100n</text>
<text x="87.6" y="50.4">C110</text>
<text x="87.6" y="52.9">100n</text>
<text x="97.8" y="50.4">C111</text>
<text x="97.8" y="52.9">100n</text>
<text x="108" y="50.4">C112</text>
<text x="108" y="52.9">100n</text>
<text x="118.1" y="50.4">C113</text>
<text x="118.1" y="52.9">100n</text>
<text x="140.4" y="53.7">3u3</text>
<text x="163.8" y="52.9">C2</text>
<text x="288.3" y="50.4">5k1</text>
<text x="294" y="50.4">+VBus</text>
<text x="327.9" y="49.1">DP1</text>
<text x="327.9" y="51.7">DN1</text>
<text x="348.8" y="49.1">DN2</text>
<text x="348.9" y="51.7">DP2</text>
<text x="381.7" y="50.4">+VBus</text>
<text x="397.5" y="52.9">5k1</text>
<text x="141" y="56.2">L1</text>
<text x="163.8" y="55.5">4u7</text>
<text x="283.7" y="56.7">GND</text>
<text x="327.9" y="54.2">SBU1</text>
<text x="327.9" y="56.7">VBUS</text>
<text x="327.9" y="59.3">GND</text>
<text x="347.7" y="56.7">VBUS</text>
<text x="348.7" y="59.3">GND</text>
<text x="348.9" y="54.2">CC2</text>
<text x="392.9" y="59.3">GND</text>
<text x="29.7" y="61.8">GND</text>
<text x="58.3" y="64.4">+3V3</text>
<text x="159.3" y="61.8">GND</text>
<text x="179.1" y="60.6">C105</text>
<text x="179.1" y="63.1">100n</text>
<text x="189.2" y="60.6">C104</text>
<text x="189.2" y="63.1">4u7</text>
<text x="199.4" y="60.6">C106</text>
<text x="199.4" y="63.1">100n</text>
<text x="316.7" y="65.6">GND</text>
<text x="359.9" y="65.6">GND</text>
<text x="76.8" y="69.4">33R</text>
<text x="174.5" y="70.7">GND</text>
<text x="184.7" y="70.7">GND</text>
<text x="194.8" y="70.7">GND</text>
<text x="91.4" y="74.5">C1</text>
<text x="91.4" y="77.1">4u7</text>
<text x="86.9" y="83.4">GND</text>
<text x="125.3" y="83.7" transform="rotate(-90 125.3 83.7)">IOVDD</text>
<text x="140.6" y="83.1" transform="rotate(-90 140.6 83.1)">DVDD</text>
<text x="142.2" y="82.1">GPIO0</text>
<text x="176.4" y="78.3">+3V3</text>
<text x="192.9" y="78.3">+3V3</text>
<text x="319.4" y="78.3">+VBus</text>
<text x="330.8" y="82.1">NCP1117-3.3_SOT223</text>
<text x="339.7" y="79.6">U15</text>
<text x="355.5" y="78.3">+3V3</text>
<text x="110.1" y="88.6" transform="rotate(-90 110.1 88.6)">VREG_AVDD</text>
<text x="117.7" y="87.5" transform="rotate(-90 117.7 87.5)">ADC_AVDD</text>
<text x="122.8" y="89.1" transform="rotate(-90 122.8 89.1)">QSPI_IOVDD</text>
<text x="130.4" y="87" transform="rotate(-90 130.4 87)">VREG_VIN</text>
<text x="132.9" y="86.2" transform="rotate(-90 132.9 86.2)">VREG_LX</text>
<text x="135.5" y="86.3" transform="rotate(-90 135.5 86.3)">VREG_FB</text>
<text x="142.2" y="84.7">GPIO1</text>
<text x="142.2" y="87.2">GPIO2</text>
<text x="142.2" y="89.8">GPIO3</text>
<text x="181.6" y="88.5">10k</text>
<text x="198.1" y="88.5">10k</text>
<text x="325.1" y="89.8">C114</text>
<text x="337.1" y="86">VI</text>
<text x="342.5" y="89.7" transform="rotate(-90 342.5 89.7)">GND</text>
<text x="343.6" y="86">VO</text>
<text x="360.7" y="89.8">C115</text>
<text x="43.9" y="91">BT1</text>
<text x="53.4" y="94.8">1k</text>
<text x="115.2" y="91.1" transform="rotate(-90 115.2 91.1)">USB_OTP_VDD</text>
<text x="142.2" y="92.3">GPIO4</text>
<text x="142.2" y="94.8">GPIO5</text>
<text x="325.1" y="92.3">10u</text>
<text x="360.7" y="92.3">10u</text>
<text x="43.4" y="97.4">1</text>
<text x="46.6" y="97.4">2</text>
<text x="105.9" y="97.4">RUN</text>
<text x="142.2" y="97.4">GPIO6</text>
<text x="142.2" y="99.9">GPIO7</text>
<text x="320.5" y="98.7">GND</text>
<text x="339.6" y="98.7">GND</text>
<text x="356.1" y="98.7">GND</text>
<text x="36.1" y="105">GND</text>
<text x="58.3" y="103.7">+3V3</text>
<text x="84.4" y="102.5">27R</text>
<text x="105.9" y="105">USB_DM</text>
<text x="105.9" y="107.5">USB_DP</text>
<text x="141" y="107.5">GPIO10</text>
<text x="142.2" y="102.5">GPIO8</text>
<text x="142.2" y="105">GPIO9</text>
<text x="43.9" y="108.8">BT2</text>
<text x="53.4" y="112.6">1k</text>
<text x="63.5" y="112.6">10k</text>
<text x="84.4" y="110.1">27R</text>
<text x="141" y="110.1">GPIO11</text>
<text x="141" y="112.6">GPIO12</text>
<text x="43.4" y="115.2">1</text>
<text x="46.6" y="115.2">2</text>
<text x="105.9" y="115.2">~{QSPI_SS}</text>
<text x="105.9" y="117.7">QSPI_SCLK</text>
<text x="141" y="115.2">GPIO13</text>
<text x="141" y="117.7">GPIO14</text>
<text x="36.1" y="122.8">GND</text>
<text x="105.9" y="120.2">QSPI_SD0</text>
<text x="105.9" y="122.8">QSPI_SD1</text>
<text x="105.9" y="125.3">QSPI_SD2</text>
<text x="141" y="120.2">GPIO15</text>
<text x="141" y="122.8">GPIO16</text>
<text x="141" y="125.3">GPIO17</text>
<text x="74.9" y="129.1">C119</text>
<text x="75.6" y="131.7">15p</text>
<text x="105.9" y="127.9">QSPI_SD3</text>
<text x="141" y="127.9">GPIO18</text>
<text x="141" y="130.4">GPIO19</text>
<text x="105.9" y="135.5">XIN</text>
<text x="141" y="132.9">GPIO20</text>
<text x="141" y="135.5">GPIO21</text>
<text x="45.7" y="140.6">J3</text>
<text x="45.7" y="143.1">Debug</text>
<text x="52.7" y="143.1">Conn</text>
<text x="74.9" y="139.3">C118</text>
<text x="75.6" y="141.8">15p</text>
<text x="91.4" y="139.3">Y1</text>
<text x="91.4" y="141.8">12MHz</text>
<text x="141" y="138">GPIO22</text>
<text x="141" y="140.6">GPIO23</text>
<text x="141" y="143.1">GPIO24</text>
<text x="95.6" y="149.2">1k</text>
<text x="105.9" y="145.6">XOUT</text>
<text x="141" y="145.6">GPIO25</text>
<text x="141" y="148.2">GPIO26</text>
<text x="29.7" y="154.5">GND</text>
<text x="69.1" y="150.7">GND</text>
<text x="105.9" y="153.3">SWCLK</text>
<text x="105.9" y="155.8">SWDIO</text>
<text x="141" y="150.7">GPIO27</text>
<text x="141" y="153.3">GPIO28</text>
<text x="141" y="155.8">GPIO29</text>
<text x="141" y="158.3">GPIO30</text>
<text x="141" y="160.9">GPIO31</text>
<text x="105.9" y="163.4">GPIO40/ADC0</text>
<text x="105.9" y="166">GPIO41/ADC1</text>
<text x="141" y="163.4">GPIO32</text>
<text x="141" y="166">GPIO33</text>
<text x="105.9" y="168.5">GPIO42/ADC2</text>
<text x="105.9" y="171">GPIO43/ADC3</text>
<text x="105.9" y="173.6">GPIO44/ADC4</text>
<text x="141" y="168.5">GPIO34</text>
<text x="141" y="171">GPIO35</text>
<text x="141" y="173.6">GPIO36</text>
<text x="105.9" y="176.1">GPIO45/ADC5</text>
<text x="105.9" y="178.7">GPIO46/ADC6</text>
<text x="141" y="176.1">GPIO37</text>
<text x="141" y="178.7">GPIO38</text>
<text x="105.9" y="181.2">GPIO47/ADC7</text>
<text x="125.3" y="183.6" transform="rotate(-90 125.3 183.6)">VREG_PGND</text>
<text x="127.9" y="183.6" transform="rotate(-90 127.9 183.6)">GND</text>
<text x="141" y="181.2">GPIO39</text>
<text x="140" y="186.8">U1</text>
<text x="140" y="189.3">RP2354B</text>
<text x="125" y="197.7">GND</text>
</g>
<g font-size="1.8" fill="#a90000">
<text x="322.6" y="40.4">A1</text>
<text x="354.9" y="40.4">B12</text>
<text x="322.6" y="42.9">A4</text>
<text x="322.6" y="45.5">A5</text>
<text x="355.5" y="42.9">B9</text>
<text x="355.5" y="45.5">B8</text>
<text x="133.9" y="49.3">2</text>
<text x="149.2" y="49.3">1</text>
<text x="322.6" y="48">A6</text>
<text x="322.6" y="50.5">A7</text>
<text x="322.6" y="53.1">A8</text>
<text x="355.5" y="48">B7</text>
<text x="355.5" y="50.5">B6</text>
<text x="355.5" y="53.1">B5</text>
<text x="322" y="58.2">A12</text>
<text x="322.6" y="55.6">A9</text>
<text x="355.5" y="55.6">B4</text>
<text x="355.5" y="58.2">B1</text>
<text x="109" y="76.9" transform="rotate(-90 109 76.9)">61</text>
<text x="114" y="76.9" transform="rotate(-90 114 76.9)">68</text>
<text x="116.6" y="76.9" transform="rotate(-90 116.6 76.9)">59</text>
<text x="121.7" y="76.9" transform="rotate(-90 121.7 76.9)">69</text>
<text x="124.2" y="76.3" transform="rotate(-90 124.2 76.3)">5</text>
<text x="129.3" y="76.9" transform="rotate(-90 129.3 76.9)">64</text>
<text x="131.8" y="76.9" transform="rotate(-90 131.8 76.9)">63</text>
<text x="134.4" y="76.9" transform="rotate(-90 134.4 76.9)">65</text>
<text x="139.4" y="76.9" transform="rotate(-90 139.4 76.9)">10</text>
<text x="149.2" y="81">77</text>
<text x="149.2" y="83.6">78</text>
<text x="149.2" y="86.1">79</text>
<text x="149.2" y="88.6">80</text>
<text x="334.6" y="84.8">3</text>
<text x="347.3" y="84.8">2</text>
<text x="149.8" y="91.2">1</text>
<text x="149.8" y="93.7">2</text>
<text x="341.4" y="92.1" transform="rotate(-90 341.4 92.1)">1</text>
<text x="41.2" y="96.3">1</text>
<text x="48.2" y="96.3">2</text>
<text x="102.2" y="96.3">35</text>
<text x="149.8" y="96.3">3</text>
<text x="149.8" y="98.8">4</text>
<text x="149.8" y="101.3">6</text>
<text x="102.2" y="103.9">66</text>
<text x="102.2" y="106.4">67</text>
<text x="149.8" y="103.9">7</text>
<text x="149.8" y="106.4">8</text>
<text x="149.2" y="111.5">11</text>
<text x="149.8" y="109">9</text>
<text x="41.2" y="114">1</text>
<text x="48.2" y="114">2</text>
<text x="102.2" y="114">75</text>
<text x="102.2" y="116.6">71</text>
<text x="102.2" y="119.1">72</text>
<text x="149.2" y="114">12</text>
<text x="149.2" y="116.6">13</text>
<text x="149.2" y="119.1">14</text>
<text x="102.2" y="121.7">74</text>
<text x="102.2" y="124.2">73</text>
<text x="149.2" y="121.7">16</text>
<text x="149.2" y="124.2">17</text>
<text x="102.2" y="126.7">70</text>
<text x="149.2" y="126.7">18</text>
<text x="149.2" y="129.3">19</text>
<text x="149.2" y="131.8">20</text>
<text x="40.6" y="135.6">5</text>
<text x="102.2" y="134.4">30</text>
<text x="149.2" y="134.4">21</text>
<text x="149.2" y="136.9">22</text>
<text x="40.6" y="143.3">2</text>
<text x="40.6" y="140.7">3</text>
<text x="40.6" y="138.2">4</text>
<text x="149.2" y="139.4">23</text>
<text x="149.2" y="142">25</text>
<text x="40.6" y="145.8">1</text>
<text x="102.2" y="144.5">31</text>
<text x="149.2" y="144.5">26</text>
<text x="149.2" y="147.1">27</text>
<text x="149.2" y="149.6">28</text>
<text x="102.2" y="152.1">33</text>
<text x="102.2" y="154.7">34</text>
<text x="149.2" y="152.1">36</text>
<text x="149.2" y="154.7">37</text>
<text x="149.2" y="157.2">38</text>
<text x="149.2" y="159.8">39</text>
<text x="102.2" y="162.3">49</text>
<text x="102.2" y="164.8">52</text>
<text x="102.2" y="167.4">53</text>
<text x="149.2" y="162.3">40</text>
<text x="149.2" y="164.8">42</text>
<text x="149.2" y="167.4">43</text>
<text x="102.2" y="169.9">54</text>
<text x="102.2" y="172.5">55</text>
<text x="149.2" y="169.9">44</text>
<text x="149.2" y="172.5">45</text>
<text x="102.2" y="175">56</text>
<text x="102.2" y="177.5">57</text>
<text x="149.2" y="175">46</text>
<text x="149.2" y="177.5">47</text>
<text x="102.2" y="180.1">58</text>
<text x="149.2" y="180.1">48</text>
<text x="124.2" y="187.4" transform="rotate(-90 124.2 187.4)">62</text>
<text x="126.7" y="187.4" transform="rotate(-90 126.7 187.4)">81</text>
</g>
<g font-size="1.8" fill="#0f0f0f">
<text x="307.3" y="47.9">USB_D+</text>
<text x="364.5" y="47.9">USB_D-</text>
<text x="307.3" y="50.5">USB_D-</text>
<text x="364.5" y="50.5">USB_D+</text>
<text x="156.2" y="83.5">UART_RX_MCU</text>
<text x="156.2" y="80.9">UART_TX_MCU</text>
<text x="71.1" y="103.8">USB_D-</text>
<text x="71.1" y="111.4">USB_D+</text>
<text x="20.3" y="135.5">UART_TX_MCU</text>
<text x="20.3" y="138.1">UART_RX_MCU</text>
</g>
<g font-size="1.4" fill="#006464">
<text x="288.3" y="47.7">R55</text>
<text x="397.5" y="50.3">R56</text>
<text x="77.6" y="66.8">R1</text>
<text x="181.6" y="85.8">R39</text>
<text x="198.1" y="85.8">R40</text>
<text x="53" y="92.2">R59</text>
<text x="84.8" y="99.8">R53</text>
<text x="84.8" y="107.4">R54</text>
<text x="53" y="110">R57</text>
<text x="63.5" y="110">R58</text>
<text x="95.2" y="147.3">R61</text>
</g>
<g font-size="1.1" fill="#a90000">
<text x="86.2" y="139.4">2</text>
<text x="88.6" y="142.1" transform="rotate(-90 88.6 142.1)">3</text>
<text x="88.6" y="138.3" transform="rotate(-90 88.6 138.3)">1</text>
</g>
</svg>
